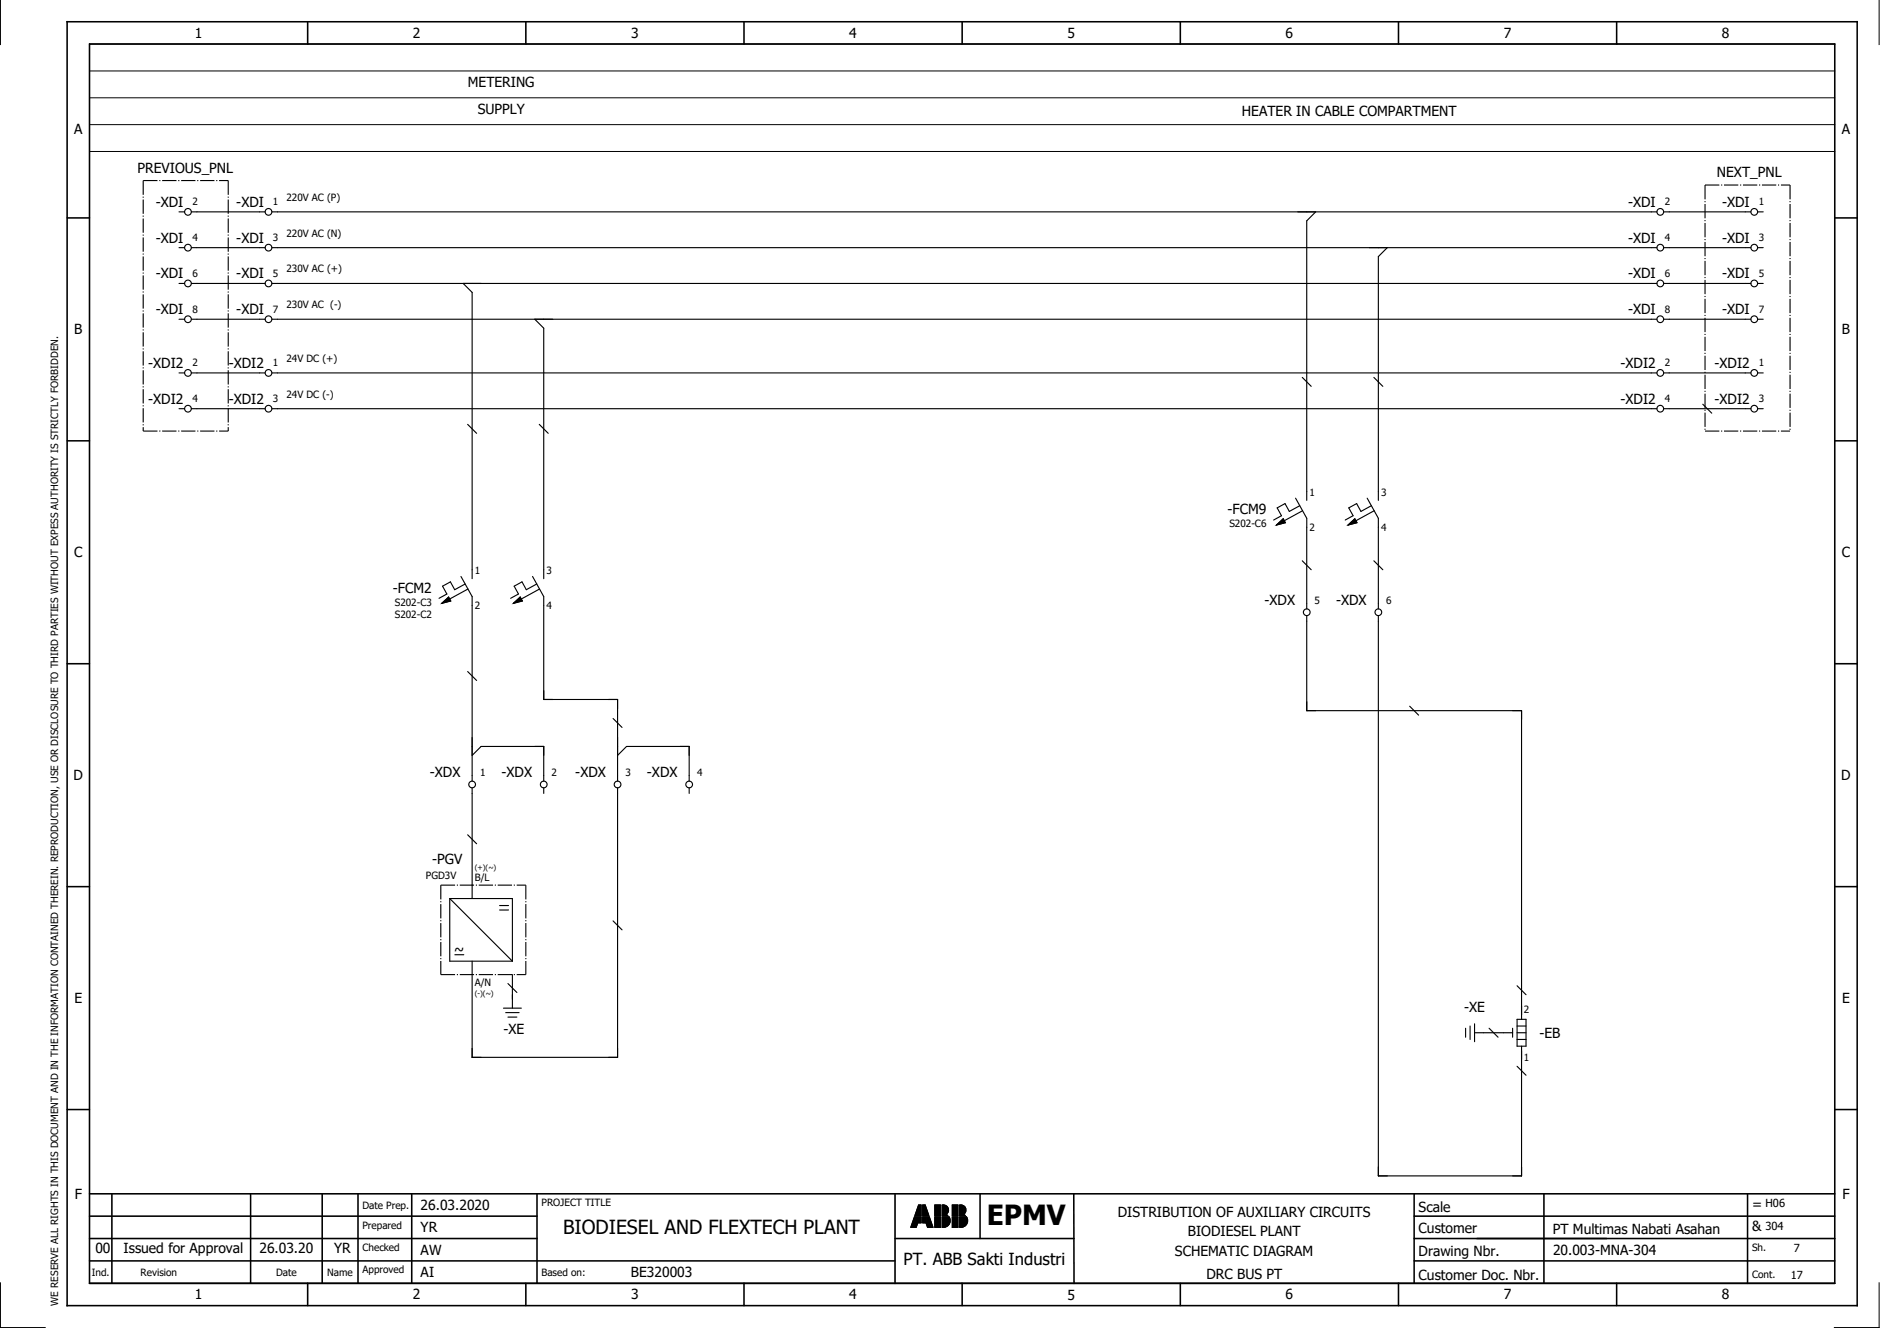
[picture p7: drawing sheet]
<svg xmlns="http://www.w3.org/2000/svg" width="297mm" height="210mm" viewBox="0 0 297 210" stroke-linecap="round" stroke-linejoin="round" font-family="sans-serif">
<g fill="none" stroke="#000" stroke-width=".25">
<path d="M10.6 3.4h282.8v203h-282.8zM14.1 7h275.8v195.8h-275.8zM48.6 3.4v3.6M83.1 3.4v3.6M117.6 3.4v3.6M152 3.4v3.6M186.5 3.4v3.6M221 3.4v3.6M255.4 3.4v3.6M10.6 34.4h3.5M289.9 34.4h3.5M10.6 69.7h3.5"/>
<path d="M289.9 69.7h3.5M10.6 104.9h3.5M289.9 104.9h3.5M10.6 140.1h3.5M289.9 140.1h3.5M10.6 175.4h3.5M289.9 175.4h3.5M14.1 195.8h70.7M14.1 188.7h275.8M14.1 192.2h70.7M14.1 199.3h127.3M17.7 188.7v14.1"/>
<path d="M39.6 188.7v14.1M50.9 188.7v14.1M56.6 188.7v14.1M65.1 188.7v14.1M84.8 188.7v14.1M141.4 195.8h28.3M141.4 188.7v14.2M154.8 188.7v7.1M169.7 188.7v14.2M223.4 195.8h66.5M223.4 188.7v14.1M223.4 192.2h66.5"/>
<path d="M223.4 199.3h66.5M243.9 188.7v14.1M276.1 188.7v14.2M14.1 202.9h275.8M48.6 202.8v3.6M83.1 202.8v3.6M117.6 202.8v3.6M152 202.8v3.6M186.5 202.8v3.6M221 202.8v3.6M255.4 202.8v3.6"/>
</g>
<g fill="none" stroke="#000" stroke-width=".16">
<path d="M.1 0v7M296.9 0v7M14.1 11.2h275.8M14.1 15.5h275.8M14.1 19.7h275.8M14.1 7h275.8M14.1 23.9h275.8M143.9 193.9v.1M144 193.7v.3M144 193.6v.4M144.1 193.4v.6M144.1 193.3v.7"/>
<path d="M144.2 193.1v.9M144.3 193v1M144.3 192.8v1.2M144.4 192.6v1.4M144.4 192.5v1.5M144.5 192.3h1.1v1h-.6l-.2 .7h-.9zM144.5 192.3v1.7M144.6 192v.1M144.6 192.3v1.7M144.6 191.8v.3M144.7 191.7v.4M144.7 192.3v1.7"/>
<path d="M144.8 191.5v.6M144.8 192.3v1.7M144.8 191.4v.7M144.8 192.3v1.6M144.9 191.2v.9M144.9 192.3v1.4M144.9 191.1v1M144.9 192.3v1.3M145 190.9v1.2M145 192.3v1.1M145 190.7v1.4M145 192.3v1"/>
<path d="M145.1 190.6v1.5M145.1 192.3v1M145.1 190.5h.5v1.6h-1.1zM145.1 190.5v1.6M145.2 190.5v1.6M145.2 192.3v1M145.3 190.5v1.6M145.3 192.3v1M145.4 190.5v1.6M145.4 192.3v1M145.5 190.5v1.6M145.5 192.3v1"/>
<path d="M145.8 190.5h.4l.6 1.6h-1zM145.8 192.3h1l.6 1.7h-.9l-.2-.7h-.5zM145.8 190.5v1.6M145.8 192.3v1M145.9 190.5v1.6M145.9 192.3v1M146 190.5v1.6M146 192.3v1M146.1 190.5v1.6M146.1 192.3v1M146.2 190.5v1.6M146.2 192.3v1"/>
<path d="M146.2 190.6v1.5M146.3 190.8v1.3M146.3 192.3v1M146.4 190.9v1.2M146.4 192.3v1.2M146.4 191.1v1M146.4 192.3v1.3M146.5 191.2v.9M146.5 192.3v1.5M146.5 191.4v.7M146.5 192.3v1.6M146.6 191.6v.5"/>
<path d="M146.6 192.3v1.7M146.6 191.7v.4M146.7 191.9v.2M146.7 192.3v1.7M146.7 192v.1M146.8 192.3v1.7M146.8 192.4v1.6M146.9 192.5v1.5M147 192.7v1.3M147 192.8v1.2M147.1 193v1M147.1 193.1v.9"/>
<path d="M147.2 193.3v.7M147.2 193.5v.5M147.3 193.6v.4M147.3 193.8v.2M147.4 193.9v.1M147.7 190.5h.9v1.6h-.9zM147.7 192.3h.9v1.7h-.9zM147.7 190.5v1.6M147.7 192.3v1.7M147.8 190.5v1.6M147.8 192.3v1.7M147.9 190.5v1.6"/>
<path d="M147.9 192.3v1.7M148 190.5v1.6M148 192.3v1.7M148.1 190.5v1.6M148.1 192.3v1.7M148.2 190.5v1.6M148.2 192.3v1.7M148.3 190.5v1.6M148.3 192.3v1.7M148.4 190.5v1.6M148.4 192.3v1.7M148.5 190.5v1.6"/>
<path d="M148.5 192.3v1.7M148.6 190.5v1.6M148.6 192.3v1.7M148.8 190.5a.82 .82 0 0 1 1 .4 .82 .82 0 0 1-.3 1l.3 .2h-1zM148.9 190.5v1.6M148.9 192.3v1.7M149 190.5v1.6M149 192.3v1.7M149.1 190.5v1.6M149.1 192.3v1.7M149.2 190.5v1.6M149.2 192.3v1.7"/>
<path d="M149.3 190.5v1.6M149.3 192.3v1.7M149.4 190.5v1.6M149.4 192.3v1.6M149.5 190.6v1.5M149.5 192.3v1.6M149.6 190.6v1.3M149.6 192v.1M149.6 192.3v1.6M149.6 190.7v1.2M149.7 190.7v1.1M149.7 192v.1"/>
<path d="M149.7 192.3v1.5M149.7 190.8v.9M149.7 192.1h.1M149.8 190.9v.7M149.8 192.3v1.4M149.8 191v.5M149.9 192.3v1.3M150 192.3a1.06 1.06 0 0 1-.9 1.7M150 192.3h-1.2v1.7h.3M150 192.4v1.1M150.1 192.5v.9M150.1 192.7v.5"/>
<path d="M150.4 190.5h1v1.6h-1zM150.4 192.3h1v1.7h-1zM150.5 190.5v1.6M150.5 192.3v1.7M150.6 190.5v1.6M150.6 192.3v1.7M150.7 190.5v1.6M150.7 192.3v1.7M150.8 190.5v1.6M150.8 192.3v1.7M150.9 190.5v1.6M150.9 192.3v1.7"/>
<path d="M151 190.5v1.6M151 192.3v1.7M151.1 190.5v1.6M151.1 192.3v1.7M151.2 190.5v1.6M151.2 192.3v1.7M151.3 190.5v1.6M151.3 192.3v1.7M151.6 190.5a.82 .82 0 0 1 1 .4 .82 .82 0 0 1-.4 1l.3 .2h-.9zM151.7 190.5v1.6M151.7 192.3v1.7M151.8 190.5v1.6"/>
<path d="M151.8 192.3v1.7M151.9 190.5v1.6M151.9 192.3v1.7M152 190.5v1.6M152 192.3v1.7M152.1 190.5v1.6M152.1 192.3v1.7M152.2 190.5v1.6M152.2 192.3v1.6M152.3 190.6v1.5M152.3 192.3v1.6M152.3 190.6v1.3"/>
<path d="M152.3 192v.1M152.4 190.7v1.1M152.4 192v.1M152.4 192.3v1.6M152.4 192.3v1.5M152.5 190.8v.9M152.5 192.1h.1M152.5 192.3v1.5M152.5 190.9v.7M152.5 192.3v1.4M152.6 191v.5M152.6 192.3v1.4"/>
<path d="M152.7 192.3v1.3M152.7 192.3a1.06 1.06 0 0 1-.9 1.7M152.7 192.3h-1.1v1.7h.2M152.8 192.4v1.1M152.8 192.5v.9M152.9 192.7v.5M.1 202.8v7h7M296.9 202.8v7h-7.1"/>
</g>
<g fill="none" stroke="#000" stroke-width=".18">
<path d="M28.3 33.5h.9M28.3 39.1h.9M30.2 33.5h11.7M30.2 39.1h11.7M43 33.5h218.8M43 39.1h218.8M207.9 33.5l-1.4 1.4v44.2M219.2 39.1l-1.4 1.5v38.5M262.9 33.5h13.7M262.9 39.1h13.7M277.7 33.5h.9M277.7 39.1h.9"/>
<path d="M28.3 44.8h.9M28.3 50.5h.9M28.3 58.9h.9M30.2 44.8h11.7M30.2 50.5h11.7M30.2 58.9h11.7M43 44.8h218.8M43 50.5h218.8M43 58.9h218.8M73.2 44.8l1.4 1.4v45.3M84.5 50.5l1.4 1.4v39.6M205.8 59.7l1.4 1.4"/>
<path d="M217.1 59.7l1.4 1.4M262.9 44.8h13.7M262.9 50.5h13.7M262.9 58.9h13.7M277.7 44.8h.9M277.7 50.5h.9M277.7 58.9h.9M28.3 64.6h.9M30.2 64.6h11.7M43 64.6h218.8M73.9 67.1l1.4 1.4M85.2 67.1l1.4 1.4"/>
<path d="M204.7 78.7l1.8 3.2v14.3M205.4 79.9l-1.7 .9-.7-1.2-1.2 .7 .7 1.2-1.3 .7M216 78.7l1.8 3.2v14.3M216.7 79.9l-1.7 .9-.7-1.2-1.2 .7 .7 1.2-1.3 .7M262.9 64.6h13.7M269 63.9l1.5 1.4M277.7 64.6h.9M69.8 95.4l1.1-1 .3 .6zM72.8 91.1l1.8 3.2v29.2M73.5 92.3l-1.7 .9-.6-1.2-1.3 .7 .7 1.2-1.2 .7M73.9 93.1l-2.9 1.6M81.1 95.4l1.1-1 .3 .6z"/>
<path d="M84.1 91.1l1.8 3.2v16.3h11.7v12.9M84.8 92.3l-1.6 .9-.7-1.2-1.3 .7 .7 1.2-1.2 .7M85.2 93.1l-2.8 1.6M201.7 83l1-1 .4 .6zM205.8 88.6l1.4 1.5M205.8 80.7l-2.9 1.6M206.5 97.3v15h33.9v48.8M213 83l1.1-1 .3 .6zM217.1 88.6l1.4 1.5M217.1 80.7l-2.9 1.6M217.8 97.3v88.6h22.6v-20.5M73.9 106.1l1.4 1.5"/>
<path d="M74.6 119.4l1.4-1.4h9.9v5.5M96.9 113.6l1.4 1.4M97.6 119.4l1.4-1.4h9.9v5.5M222.7 111.6l1.4 1.4M73.9 131.9l1.4 1.5M74.6 124.5v17.5M85.9 124.5v.9M97.6 124.5v42.6h-23v-15.2M108.9 124.5v.9M71.1 142h9.9v9.9M71.1 142v9.9h9.9M71.1 142l9.9 9.9"/>
<path d="M71.9 150.9h1.4M78.9 143.1h1.4M78.9 143.8h1.4M79.5 159.3h2.9M80.3 155.5l1.4 1.4M81 154v5.3M96.9 145.6l1.4 1.4M239.7 155.8l1.4 1.4M79.9 160.1h2.1M80.3 160.8h1.4M231.6 162.5v1.4M232.3 162.2v2.1"/>
<path d="M233 163.2h6M233 161.8v2.9M235.3 162.5l1.4 1.4M239 162.5v1.4M239.7 163.2h1.4M239.7 168.5l1.4 1.5M239.7 161.1h1.4v4.3h-1.4zM239.7 164.3h1.4M239.7 162.2h1.4"/>
<circle cx="29.7" cy="33.5" r=".53"/>
<circle cx="29.7" cy="39.1" r=".53"/>
<circle cx="42.4" cy="33.5" r=".53"/>
<circle cx="42.4" cy="39.1" r=".53"/>
<circle cx="262.3" cy="33.5" r=".53"/>
<circle cx="262.3" cy="39.1" r=".53"/>
<circle cx="277.2" cy="33.5" r=".53"/>
<circle cx="277.2" cy="39.1" r=".53"/>
<circle cx="29.7" cy="50.5" r=".53"/>
<circle cx="29.7" cy="44.8" r=".53"/>
<circle cx="29.7" cy="58.9" r=".53"/>
<circle cx="42.4" cy="50.5" r=".53"/>
<circle cx="42.4" cy="44.8" r=".53"/>
<circle cx="42.4" cy="58.9" r=".53"/>
<circle cx="262.3" cy="50.5" r=".53"/>
<circle cx="262.3" cy="58.9" r=".53"/>
<circle cx="262.3" cy="44.8" r=".53"/>
<circle cx="277.2" cy="50.5" r=".53"/>
<circle cx="277.2" cy="44.8" r=".53"/>
<circle cx="277.2" cy="58.9" r=".53"/>
<circle cx="29.7" cy="64.6" r=".53"/>
<circle cx="42.4" cy="64.6" r=".53"/>
<circle cx="262.3" cy="64.6" r=".53"/>
<circle cx="277.2" cy="64.6" r=".53"/>
<circle cx="206.5" cy="96.8" r=".53"/>
<circle cx="217.8" cy="96.8" r=".53"/>
<circle cx="74.6" cy="124" r=".53"/>
<circle cx="85.9" cy="124" r=".53"/>
<circle cx="97.6" cy="124" r=".53"/>
<circle cx="108.9" cy="124" r=".53"/>
</g>
<path d="M22.6 28.5h13.5M22.6 28.5v39.6M36.1 28.5v39.6M269.4 29.2h13.4M269.4 29.2v38.9M282.8 29.2v38.9M22.6 68.1h13.5M269.4 68.1h13.4M69.6 139.9h13.5M69.6 139.9v14.1M83.1 139.9v14.1M69.6 154h13.5" fill="none" stroke="#000" stroke-width=".18" stroke-dasharray="2.3 .3 .2 .3" stroke-linecap="butt"/>
<path d="M69.8 95.4l1.1-1 .3 .6zM81.1 95.4l1.1-1 .3 .6zM201.7 83l1-1 .4 .6zM213 83l1.1-1 .3 .6z" fill="#000" stroke="#000" stroke-width=".16"/>
<text font-size="4.4" x="155.9" y="193.6">EPMV</text>
<text font-size="3.1" x="89" y="195.1">BIODIESEL AND FLEXTECH PLANT</text>
<text font-size="2.6" x="142.8" y="200">PT. ABB Sakti Industri</text>
<g font-size="2.2">
<text x="30.8" y="6">1</text>
<text x="65.2" y="6">2</text>
<text x="99.7" y="6">3</text>
<text x="134.2" y="6">4</text>
<text x="168.7" y="6">5</text>
<text x="203.1" y="6">6</text>
<text x="237.6" y="6">7</text>
<text x="272.1" y="6">8</text>
<text x="73.9" y="13.8">METERING</text>
<text x="11.7" y="21.2">A</text>
<text x="75.5" y="18">SUPPLY</text>
<text x="196.2" y="18.4">HEATER IN CABLE COMPARTMENT</text>
<text x="291" y="21.2">A</text>
<text x="21.7" y="27.3">PREVIOUS_PNL</text>
<text x="271.3" y="28">NEXT_PNL</text>
<text x="24.6" y="32.7">-XDI</text>
<text x="37.3" y="32.7">-XDI</text>
<text x="257.2" y="32.7">-XDI</text>
<text x="272.1" y="32.7">-XDI</text>
<text x="24.6" y="38.3">-XDI</text>
<text x="37.3" y="38.3">-XDI</text>
<text x="257.2" y="38.3">-XDI</text>
<text x="272.1" y="38.3">-XDI</text>
<text x="24.6" y="44">-XDI</text>
<text x="37.3" y="44">-XDI</text>
<text x="257.2" y="44">-XDI</text>
<text x="272.1" y="44">-XDI</text>
<text x="11.7" y="52.9">B</text>
<text x="24.6" y="49.7">-XDI</text>
<text x="37.3" y="49.7">-XDI</text>
<text x="257.2" y="49.7">-XDI</text>
<text x="272.1" y="49.7">-XDI</text>
<text x="291" y="52.9">B</text>
<text x="23.4" y="58.1">-XDI2</text>
<text x="36.1" y="58.1">-XDI2</text>
<text x="256" y="58.1">-XDI2</text>
<text x="270.9" y="58.1">-XDI2</text>
<text x="23.4" y="63.8">-XDI2</text>
<text x="36.1" y="63.8">-XDI2</text>
<text x="256" y="63.8">-XDI2</text>
<text x="270.9" y="63.8">-XDI2</text>
<text x="193.9" y="81.3">-FCM9</text>
<text x="11.7" y="88.1">C</text>
<text x="291" y="88.1">C</text>
<text x="62.1" y="93.7">-FCM2</text>
<text x="199.8" y="95.6">-XDX</text>
<text x="211.1" y="95.6">-XDX</text>
<text x="11.6" y="123.3">D</text>
<text x="67.9" y="122.8">-XDX</text>
<text x="79.2" y="122.8">-XDX</text>
<text x="90.9" y="122.8">-XDX</text>
<text x="102.2" y="122.8">-XDX</text>
<text x="290.9" y="123.3">D</text>
<text x="68.3" y="136.6">-PGV</text>
<text x="71.8" y="150.8">~</text>
<text x="11.8" y="158.6">E</text>
<text x="231.3" y="160">-XE</text>
<text x="291.1" y="158.6">E</text>
<text x="79.5" y="163.5">-XE</text>
<text x="243.2" y="164">-EB</text>
<text x="11.8" y="189.5">F</text>
<text x="66.5" y="191.2">26.03.2020</text>
<text x="224.1" y="191.5">Scale</text>
<text x="276.8" y="191.1">=</text>
<text x="291.1" y="189.5">F</text>
<text x="15.1" y="198">00</text>
<text x="19.5" y="198">Issued for Approval</text>
<text x="41" y="198">26.03.20</text>
<text x="52.8" y="198">YR</text>
<text x="66.5" y="194.8">YR</text>
<text x="176.6" y="192.3">DISTRIBUTION OF AUXILIARY CIRCUITS</text>
<text x="187.7" y="195.4">BIODIESEL PLANT</text>
<text x="224.1" y="194.9">Customer</text>
<text x="245.4" y="195">PT Multimas Nabati Asahan</text>
<text x="276.8" y="194.6">&amp;</text>
<text x="66.5" y="198.3">AW</text>
<text x="66.5" y="201.8">AI</text>
<text x="99.7" y="201.8">BE320003</text>
<text x="185.6" y="198.6">SCHEMATIC DIAGRAM</text>
<text x="190.6" y="202.1">DRC BUS PT</text>
<text x="224.1" y="198.6">Drawing Nbr.</text>
<text x="224.1" y="202.3">Customer Doc. Nbr.</text>
<text x="245.4" y="198.3">20.003-MNA-304</text>
<text x="30.8" y="205.4">1</text>
<text x="65.2" y="205.4">2</text>
<text x="99.7" y="205.4">3</text>
<text x="134.2" y="205.4">4</text>
<text x="168.7" y="205.4">5</text>
<text x="203.1" y="205.4">6</text>
<text x="237.6" y="205.4">7</text>
<text x="272.1" y="205.4">8</text>
</g>
<g font-size="1.8">
<text x="278.9" y="190.8">H06</text>
<text x="278.9" y="194.3">304</text>
<text x="283.4" y="197.9">7</text>
<text x="282.9" y="202.1">17</text>
</g>
<g font-size="1.6">
<text x="30.4" y="32.5">2</text>
<text x="43.1" y="32.5">1</text>
<text x="45.3" y="31.7">220V AC (P)</text>
<text x="263" y="32.5">2</text>
<text x="277.9" y="32.5">1</text>
<text x="30.4" y="38.1">4</text>
<text x="43.1" y="38.1">3</text>
<text x="45.3" y="37.4">220V AC (N)</text>
<text x="263" y="38.1">4</text>
<text x="277.9" y="38.1">3</text>
<text x="30.4" y="43.8">6</text>
<text x="43.1" y="43.8">5</text>
<text x="45.3" y="43.1">230V AC (+)</text>
<text x="263" y="43.8">6</text>
<text x="277.9" y="43.8">5</text>
<text x="30.4" y="49.4">8</text>
<text x="43.1" y="49.4">7</text>
<text x="45.3" y="48.7">230V AC (-)</text>
<text x="263" y="49.4">8</text>
<text x="277.9" y="49.4">7</text>
<text x="30.4" y="57.9">2</text>
<text x="43.1" y="57.9">1</text>
<text x="45.3" y="57.2">24V DC (+)</text>
<text x="263" y="57.9">2</text>
<text x="277.9" y="57.9">1</text>
<text x="30.4" y="63.6">4</text>
<text x="43.1" y="63.6">3</text>
<text x="45.3" y="62.9">24V DC (-)</text>
<text x="263" y="63.6">4</text>
<text x="277.9" y="63.6">3</text>
<text x="194.2" y="83.4">S202-C6</text>
<text x="206.9" y="78.3">1</text>
<text x="206.9" y="83.9">2</text>
<text x="218.2" y="78.3">3</text>
<text x="218.2" y="83.9">4</text>
<text x="62.4" y="95.7">S202-C3</text>
<text x="75" y="90.7">1</text>
<text x="86.3" y="90.7">3</text>
<text x="207.7" y="95.4">5</text>
<text x="219" y="95.4">6</text>
<text x="62.4" y="97.6">S202-C2</text>
<text x="75" y="96.3">2</text>
<text x="86.3" y="96.3">4</text>
<text x="75.8" y="122.7">1</text>
<text x="87.2" y="122.7">2</text>
<text x="98.8" y="122.7">3</text>
<text x="110.1" y="122.7">4</text>
<text x="67.3" y="138.9">PGD3V</text>
<text x="75" y="139.3">B/L</text>
<text x="75" y="155.9">A/N</text>
<text x="240.8" y="160.1">2</text>
<text x="240.8" y="167.6">1</text>
<text x="57.3" y="191">Date Prep.</text>
<text x="85.6" y="190.6">PROJECT TITLE</text>
<text x="57.3" y="194.2">Prepared</text>
<text x="57.3" y="197.8">Checked</text>
<text x="276.8" y="197.7">Sh.</text>
<text x="14.5" y="201.6">Ind.</text>
<text x="22.2" y="201.6">Revision</text>
<text x="43.6" y="201.6">Date</text>
<text x="51.7" y="201.6">Name</text>
<text x="57.3" y="201.3">Approved</text>
<text x="85.6" y="201.6">Based on:</text>
<text x="276.8" y="201.9">Cont.</text>
<text x="9.2" y="206.4" transform="rotate(-90 9.2 206.4)">WE RESERVE ALL RIGHTS IN THIS DOCUMENT AND IN THE INFORMATION CONTAINED THEREIN. REPRODUCTION, USE OR DISCLOSURE TO THIRD PARTIES WITHOUT EXPESS AUTHORITY IS STRICTLY FORBIDDEN.</text>
</g>
<g font-size="1.1">
<text x="75" y="137.5">(+)(~)</text>
<text x="75" y="157.4">(-)(~)</text>
</g>
</svg>
